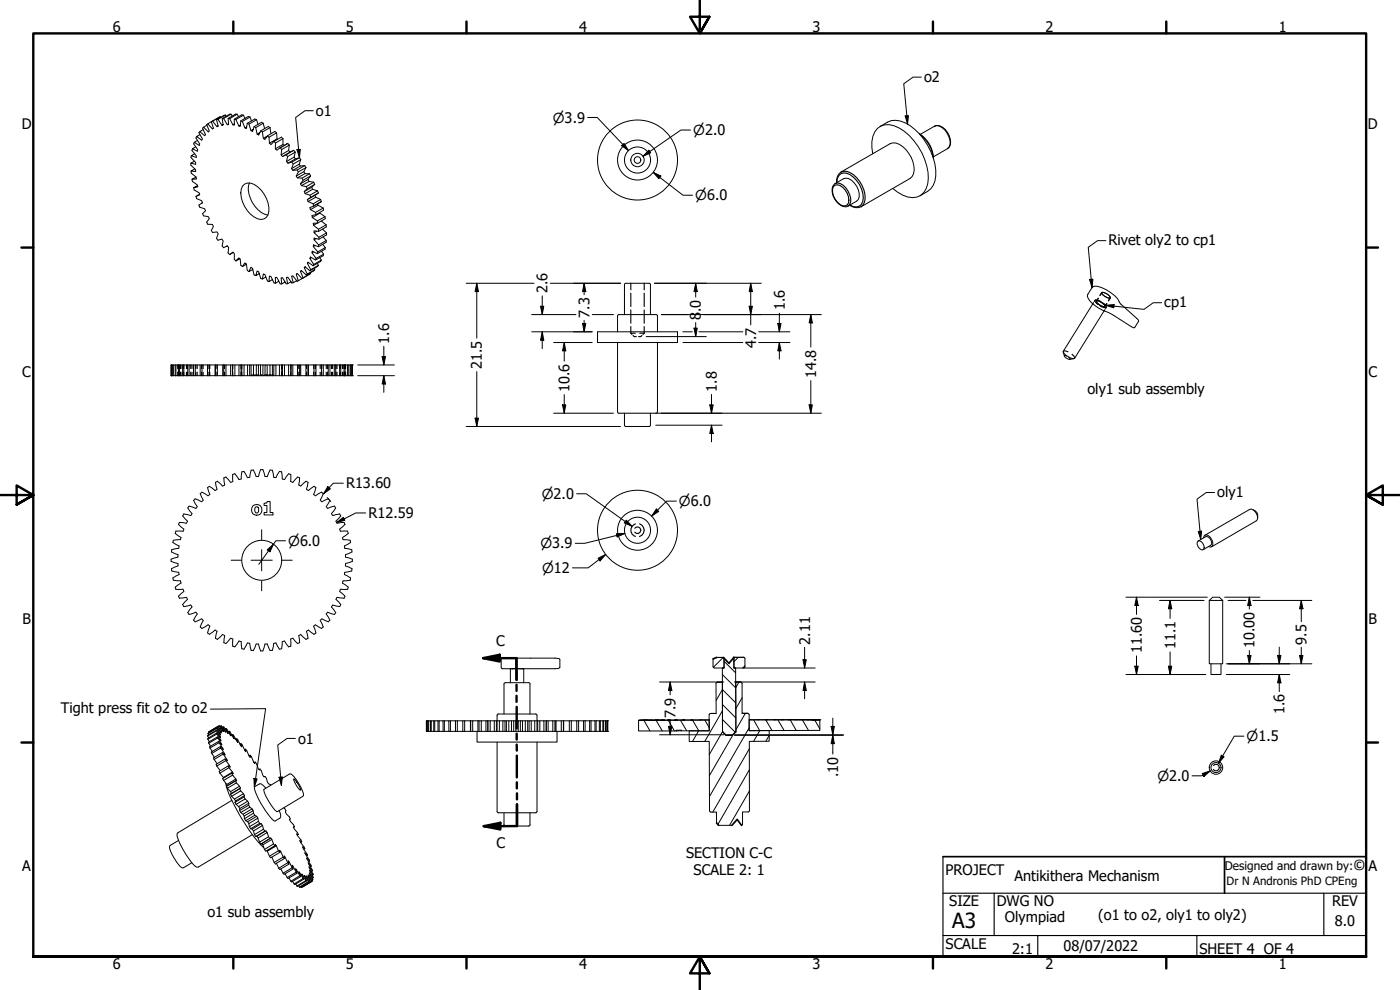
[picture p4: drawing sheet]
<svg xmlns="http://www.w3.org/2000/svg" width="420mm" height="297mm" viewBox="0 0 420 297" stroke-linecap="round" stroke-linejoin="round" font-family="sans-serif">
<!-- layer: Hatch (ANSI) -->
<g fill="none" stroke="#000" stroke-width=".3">
<path d="M217 197.3l-2.9 2.9M217.3 198.4l3.5 3.5M221.6 197.2l-1.3 1.3M223.6 199.8l-.7 .6M193.3 216.1l1.8 3.2M196.9 216.1l1.9 3.2M200.6 216.2l1.8 3.1M204.2 216.1l1.9 3.2M207.9 216.1l1.8 3.2-1.9 3.2M211.5 216.1l1.4 2.2M216.8 206.9l4 4M216.8 202.4l4 4"/>
<path d="M216.8 206.9l-1.9 3.3M216.8 215.9l3.8 3.8M216.8 211.4l4 4M216.8 213.2l-5.3 9.3M216.8 219.5l-3.9 6.9M221.8 204.6l-1 1.7M222.7 209.4l-1.9 3.3M223.7 214l-2.8 5M224.8 218.4l-11.9 20.6M226.2 216l1.8 3.2-1.8 3.2M229.8 216l1.9 3.2M233.5 216l1.8 3.2"/>
<path d="M237.2 216l1.8 3.2M240.8 216l1.9 3.2M244.5 216l1.5 2.7M219.9 220.6l-7 12.1M224.9 224.7l-11 19M224.9 231l-9.5 16.4M224.9 237.3l-6 10.3M230.8 220.7l-1 1.7M222.8 247.3l-.1 .2"/>
</g>
<!-- layer: Visible (ANSI) -->
<g fill="none" stroke="#000" stroke-width=".3">
<path d="M59.9 39.5l-.2 .3 1 1.9-.2 .4-1.5-1.1 1-.6M61.1 38.2l-.3 .3 .9 1.9-.3 .3-1.5-1.2 1.1-.6M62.4 37.2l-.4 .2 .8 1.9-.3 .3-1.4-1.4 1-.6M64.1 38.5l-.2 .1M65.4 35.8l-.4 .1M66.1 35l-2.7 1.5 .7 2-.3 .2-1.4-1.5 1.4-.8M66.1 35l-2.3 1.4 1.3 1.6M66.1 35l.1 .2M67.1 35.5l-.4 .1M67.6 34.5l-2.6 1.4 .5 2-.4 .1 .3-.2M67.6 34.5l-2.2 1.3 1.2 1.8M67.6 34.5l.3 .4"/>
<path d="M68.5 35.5l.4 .1M69.3 34.3h-.4l-2.2 1.3 .3 1.9-.4 .1 .4-.2M69.3 34.3l-2.2 1.2 1.1 1.9M69.3 34.3l.4 .5M70.3 35.8h.5M71.2 34.3l-.5-.1-2.2 1.3 .1 1.9h-.4l.4-.2M71.2 34.3l-2.3 1.3 1 1.9M71.2 34.3l.4 .7M72.3 36.3l.4 .1M73.1 34.6l-.5-.2-2.3 1.4v1.7h-.4l.4-.3M73.1 34.6l-2.3 1.2 .9 2M73.1 34.6l.4 .9"/>
<path d="M74.2 37l.5 .2M75 35.1l-.5-.1-2.2 1.3-.2 1.6-.4-.1 .4-.3M75 35.1l-2.3 1.3 .8 2M75 35.1l.5 1.2M76.2 38l.6 .3M76.8 38.3l.4 1.9M77 35.9l-.5-.2-2.3 1.3-.2 1.6-.5-.2 .5-.3M77 35.9l-2.3 1.3 .6 2M77 35.9l.4 1.4M78.2 39.3l.5 .3M79 37l-.5-.3-2.3 1.3-.4 1.4-.5-.2 .6-.4M79 37l.4 1.6"/>
<path d="M79 37l-2.2 1.3M81 38.3l-2.3 1.3 .3 1.9M81 38.3l-.5-.3-2.3 1.3-.6 1.2-.4-.3 .8-.4M81 38.3l.3 1.8M83 39.9l.3 1.9M83 39.9l-.5-.5-2.2 1.4-.8 1.1-.5-.4 1.1-.6M83 39.9l-2.3 1.3 .2 1.8M264.1 38a6.7 6.7 0 0 1 9-.3 18.8 18.8 0 0 1 7.7 15.1 6.4 6.4 0 0 1-4.7 5.9M57.3 49v.6l1.4 1.3v.6l-1.4-.2 1.2-.6M57.3 51.3l.1 .7 1.5 1.2v.5l-1.3 .1 1.2-.7M57.4 46.7l-.1 .6 1.4 1.5v.5l-1.4-.3 1-.6M57.6 53.8l.1 .6 1.5 1.1 .2 .5-1.3 .3 1.2-.6"/>
<path d="M57.7 44.6l-.1 .6 1.3 1.6v.4l-1.5-.5 1-.6M58.1 56.3l.2 .7 1.5 .9 .1 .5-1.1 .5 .2 .7 1.5 .6 .2 .7-1 .6 .2 .7 1.5 .4 .3 .6-.9 .9 .3 .7 1.4 .2 .3 .6-.8 1.1 .4 .6h1.4l.3 .6-.7 1.3 .4 .6 1.3-.2 .4 .5-.5 1.4 .4 .6 1.2-.4 .4 .5-.3 1.6 .4 .5 1.1-.5 .4 .4-.1 1.7 .4 .5 1-.8 .4 .5v1.7l.5 .5M58.3 42.7l-.2 .5 1.3 1.7-.2 .5-1.5-.8 1-.5M59 41l-.2 .4 1.1 1.8-.1 .4-1.5-.9 1-.6M59.9 58.3l-.9 .5M72.8 55.9a2.55 2.55 0 0 1 3.4-.6 8.6 8.6 0 0 1 4.2 9.2 2.55 2.55 0 0 1-4.2 .6 9 9 0 0 1-3.8-8.3zM74.8 54.9a8 8 0 0 0 2.7 8.1l.9 .8 2 .7M80.3 40.8l.4 .4M82.2 42.4l.5 .5M84.1 44.4l.4 .5M84.9 41.6v1.7l.4 .4M84.9 41.6l-.4-.5-2.3 1.3-.9 1-.4-.4 2.2-1.3"/>
<path d="M84.9 41.6l-2.2 1.3-.1 1.7M85.9 46.4l.4 .6M86.4 43l-3.3 2.1-.5-.5 2.3-1.3M86.4 43l-2.5 1.4M86.4 43l.4 .5M86.8 43.5l-.2 1.7 .4 .4M86.8 43.5l-2.3 1.4-.1 1.6M87.6 48.6l.4 .6M88.1 45.1l-3.3 1.9-.4-.5 2.2-1.3M88.1 45.1l-3 1.7M88.1 45.1l.5 .6M88.3 47.1l-2.3 1.4 .4 .5 2.2-1.3"/>
<path d="M88.6 45.7l-.3 1.4 .3 .6 1.3-.4M88.6 45.7l-2.3 1.3-.3 1.5M89.2 51l.3 .6M89.8 49.3l-2.3 1.3 .4 .5 2.2-1.3M89.9 47.3l-2.3 1.3-1.2 .4M89.9 47.3l.4 .6M90.3 47.9l-.5 1.4 .3 .5 1.3-.1M90.3 47.9l-2.3 1.3-.5 1.4M90.6 53.5l.4 .6M91.2 51.5l-2.3 1.3 .3 .6 2.3-1.3M91.4 49.7l-2.2 1.3-1.3 .1M91.4 49.7l.4 .6"/>
<path d="M91.8 50.3l-.6 1.2 .3 .6h1.4M91.8 50.3l-2.3 1.3-.6 1.2M91.9 56l.3 .6M92.5 53.8l-2.3 1.3 .3 .6 2.3-1.3M92.9 52.1l-2.3 1.4-1.4-.1M92.9 52.1l.3 .7M93 58.6l.3 .6M93.2 52.8l-.7 1 .3 .6 1.3 .3M93.2 52.8l-2.2 1.3-.8 1M93.6 56.2l-2.3 1.3 .3 .6 2.2-1.3M94.1 54.7l-2.2 1.3-1.4-.3M94.1 54.7l.3 .6"/>
<path d="M94.4 55.3l-.8 .9 .2 .6 1.5 .5M94.4 55.3l-2.2 1.3-.9 .9M94.5 58.6l.2 .6 1.5 .6M95.3 57.3l-2.3 1.3-1.4-.5M95.3 57.3l.2 .6M95.5 57.9l-3.3 2 .3 .6 2.2-1.3M95.5 57.9l-2.9 1.8M96.2 59.8l-2.2 1.4-1.5-.7M96.2 59.8l.2 .7M250.2 55.4l3-1.8a2.73 2.73 0 0 1 3.2 1.3 5 5 0 0 1 1.2 4.9l-.5 .6-2.6 1.4a3.4 3.4 0 0 1-4-2.1l-.7-2a2.66 2.66 0 0 1 .4-2.3zM251 54.8a3.4 3.4 0 0 1 1.4-3.2l14.7-8.5a4.9 4.9 0 0 1 5.6 2.9 6.6 6.6 0 0 1 1 7l-.6 .5-14.7 8.5a3.4 3.4 0 0 1-3.4-.4M261.9 46.1a8.6 8.6 0 0 1 1.4-7.5 5.2 5.2 0 0 1 6.6-.2 17.9 17.9 0 0 1 8.5 16.7 4.8 4.8 0 0 1-7.4 3.5l-3.1-2.1"/>
<path d="M275.8 40.1a8.9 8.9 0 0 1 4.3 7.4M276.2 40.3l4.3-2.4a3.5 3.5 0 0 1 4 2.1 3.4 3.4 0 0 1-.1 4.6l-4.3 2.5M60.7 60.8l-.3 .2M68.2 73.8l-.3 .2M70 75.8l-1 .5M72 77.6l-1.2 .7 .9-.9 .4 .4 .2 1.8 .4 .4M74 79.3l-1.3 .7 .8-1.1 .5 .3 .2 1.9 .5 .4M92.2 79l1.1 1.9 2.2-1.3M93 77.5l1.1 1.9 2.3-1.4M93.6 75.8l1.3 1.7 2.2-1.2M94 61.2l.1 .6M94 74l1.4 1.6 2.2-1.3"/>
<path d="M94.1 79.4l-.1 .3M94.3 69.8l1.4 1.4 2.3-1.3M94.3 72l1.3 1.5 2.3-1.3M94.7 63.7l.2 .7M94.9 77.5l-.2 .5M95.2 79l.3 .6M95.2 66.3l.2 .6M95.3 61.1l.2 .5 1.5 .8M95.4 75.6l-.2 .5M95.5 79.6l-2.5 1.7-1.4-1.3-.3 .3 .4-.2M95.6 68.8v.6M95.6 73.5v.5"/>
<path d="M95.7 71.2v.6M96 63.7l1.5 1.3M96 77.3l.4 .7M96.4 60.5l-3.4 1.8 .2 .6 2.3-1.3M96.4 78l-.2 .4-2.2 1.3-1.5-1-.3 .3 .4-.2M96.4 60.5l-2.4 1.4M96.4 66.3l1.5 1.2M96.5 75.4l.6 .9M96.8 68.7l1.2 1.2M96.9 73.3l.7 1M96.9 71.1l1 1.1M97 62.4l-2.3 1.3-1.5-.8"/>
<path d="M97 62.4l.1 .7-2.2 1.3-1.3 .3 .1 .6 2.3-1.3M97.1 76.3l-.1 .4-2.3 1.3-1.5-.9-.2 .4 .4-.2M97.5 65l-2.3 1.3-1.5-1M97.5 65l.1 .6-2.2 1.3-1.4 .1 .1 .6 1.1-.6M97.6 74.3l-.1 .5-2.3 1.3-1.5-.7-.1 .4 .5-.2M97.9 67.5l-2.3 1.3-1.5-1.2M97.9 67.5v.6l-2.3 1.3-1.3-.1v.5l.7-.4M97.9 72.2v.5l-2.3 1.3-1.5-.5-.1 .5 .6-.3M98 69.9v.6l-2.3 1.3-1.4-.4v.6l.6-.4M75.9 80.8l-1.2 .7 .6-1.3 .5 .3 .4 2 .6 .2M77.8 82.1l-1 .6 .4-1.4 .4 .3 .6 1.9 .5 .2M79.8 83.1l-1.1 .6 .3-1.5 .5 .2 .8 1.9 .4 .2"/>
<path d="M81.7 83.9l-1 .6 .2-1.7 .4 .2 .9 1.9 .5 .1M83.7 84.4l-1 .6-.1-1.8 .5 .1 1 1.9h.4M85.5 84.6l-1 .6-.1-1.9h.4l1.1 1.9 .4-.1M87.3 84.6l-1 .5-.3-1.8 .4-.1 1.2 1.7 .4-.1M89 84.2l-1 .6-.5-1.9 .4-.2 1.3 1.7 .3-.2M89.2 82.1l-.1 .1M90.2 81.4l.8 2 2.2-1.3M91.3 80.3l.9 1.9 2.2-1.2M92.2 82.2l-.3 .3M93.1 81.9l.1 .2M93.2 82.1l-3.7 2.1-.6-1.9 .3-.2 1.4 1.5 .4-.2M93.3 80.9l-.3 .4"/>
<path d="M94.3 80.5l.1 .5M94.4 81l-2.5 1.5-1.4-1.3-.3 .2 .3-.2M179.3 99.6h24v3.2h-24zM185.7 94.4h11.4l.2 .4v4.8M185.7 94.4l-.4 .4v4.8M194.8 85l.4 .4v9M194.8 85h-7l-.3 .2-.1 9.2M327.7 86.3a2.57 2.57 0 0 1 2.9 0 10 10 0 0 1 5.7 4.9l5.3 4.8 .1 .4-1.2 1.9-.9-.3-5.9-3.7a18.4 18.4 0 0 1-6.5-3.9 1.68 1.68 0 0 1-.7-2.1zM328 91.2l-8.9 14.2a3.6 3.6 0 0 0 3.4 2.1l8.8-14.2M330.7 87.8a2.73 2.73 0 0 1 2.5 1.5 1.33 1.33 0 0 1-1.7-.4l-.8-.8zM330.8 87.7l.9 .3a2.08 2.08 0 0 1 1.5 1.4 2.95 2.95 0 0 1-2.6-1.5zM51.4 112.7v-3.2l.1 3.2"/>
<path d="M51.4 112.7h.1M51.4 109.5h.1M51.4 112.7h11.5M51.4 109.5v3.2M51.5 109.5h.1M51.5 112.7v-3.2h.4v3.2M51.9 109.5h.1M52 112.7v-3.2h.6v3.2M52.6 109.5h.2M52.8 112.7v-3.2h.8v3.2M53.6 109.5h.2M53.8 112.7v-3.2h1v3.2"/>
<path d="M54.8 109.5h.4M55.2 112.7v-3.2h1.1v3.2M56.3 109.5h.5M56.8 112.7v-3.2h1.3v3.2M58.1 109.5h.5M58.6 112.7v-3.2h1.5v3.2M60.1 109.5h.5M60.6 112.7v-3.2h1.7v3.2M62.3 109.5h.6M62.9 112.7h1.7M64.6 109.5h-1.7v3.2M64.6 109.5v3.2"/>
<path d="M64.6 112.7h.6M64.6 109.5h.6M65.2 112.7h1.9M66.8 109.5h-1.6v3.2M67.1 109.5h-.3v3.2M67.1 112.7h.7M67.1 109.5v3.2M67.1 109.5h.7M67.8 112.7h2M69.2 109.5h-1.4v3.2M69.8 109.5h-.6v3.2M69.8 109.5v3.2"/>
<path d="M69.8 112.7h.7M69.8 109.5h.7M70.5 112.7h2.1M71.7 109.5h-1.2v3.2M72.3 109.5h-.6v3.2M72.3 109.5h.3v3.2M72.3 109.5v3.2M72.6 112.7h.6M72.6 109.5h.6M73.2 112.7h2.2M74.3 112.7v-3.2h.6v3.2M74.3 109.5h-1.1v3.2"/>
<path d="M74.9 109.5h.5v3.2M75.4 112.7h.7M75.4 109.5h.7M76.1 112.7h2.1M76.9 112.7v-3.2h.7v3.2M76.9 109.5h-.8v3.2M77.6 109.5h1.3M78.2 112.7h.7M78.2 109.5v3.2M78.9 112.7h2.1M79.5 112.7v-3.2h.7v3.2M79.5 109.5h-.6v3.2"/>
<path d="M80.2 109.5h.8v3.2M81 112.7h.7M81 109.5h.7M81.7 112.7h2.2M82.2 112.7v-3.2h.6v3.2M82.2 109.5h-.5v3.2M82.8 109.5h1.1v3.2M83.9 112.7h.6M83.9 109.5h.6M84.5 112.7h2.1M84.5 112.7v-3.2h.9v3.2M84.8 109.5v3.2"/>
<path d="M85.4 109.5h1.2v3.2M86.6 112.7h.7M86.6 109.5h.7M87.3 112.7h2M87.3 112.7v-3.2h.6v3.2M87.3 109.5v3.2M87.9 109.5h1.4v3.2M89.3 112.7h.6M89.3 109.5h.6M89.9 112.7h1.9M89.9 112.7v-3.2h.4v3.2M90.3 109.5h1.5v3.2"/>
<path d="M91.8 112.7h.7M91.8 109.5h.7M92.5 112.7h1.7M92.5 112.7v-3.2v3.2M92.5 109.5h1.7v3.2M94.2 112.7h11.5M94.2 109.5h.6M94.8 109.5h1.7v3.2M94.8 109.5v3.2M96.5 109.5h.5M97 109.5h1.5v3.2M97 109.5v3.2"/>
<path d="M98.5 109.5h.5M99 109.5h1.3v3.2M99 109.5v3.2M100.3 109.5h.5M100.8 109.5h1.1v3.2M100.8 109.5v3.2M101.9 109.5h.4M102.3 109.5h1v3.2M102.3 109.5v3.2M103.3 109.5h.2M103.5 109.5h.8v3.2M103.5 109.5v3.2"/>
<path d="M104.3 109.5h.2M104.5 109.5h.6v3.2M104.5 109.5v3.2M105.1 109.5h.1M105.2 109.5h.4v3.2M105.2 109.5v3.2M105.6 109.5h.1M105.6 109.5l.1 3.2M105.6 109.5v3.2M105.7 112.7h.1M105.7 109.5h.1M105.7 109.5v3.2"/>
<path d="M185.3 102.8v20.8l.4 .4M197.3 102.8v21l-.4 .2h-11.2M319.1 105.6l.6 1.6a2.2 2.2 0 0 0 2.6 .4M187.4 124v3.6l.2 .3 7.2 .1M195.2 124v3.6l-.4 .4M53.6 157.4l1.6 1.4-.3 .6M53.8 156.8l2.1 .2M53.8 156.7l-.2 .7M54.8 154.8l1.5 1.6-.3 .6M54.9 159.4h-2.1l-.2 .6 1.7 1.3-.1 .6-2.2 .2-.1 .7M56.8 151.8l-.5 .6 1.3 1.7-.3 .6-2.1-.5-.4 .6M56.8 151.9l2 .6"/>
<path d="M58.1 150.2l1.1 1.8-.4 .5M58.5 149.7l2 .9M58.6 149.6l-.5 .6M62.8 145.9l1.7 1.3M62.9 145.9l-.6 .4 .7 2-.5 .5-1.9-1.1-.5 .4 .9 2-.5 .5M65.2 144.4l1.6 1.4M65.3 144.4l-.6 .3 .4 2.1-.5 .4M67.4 145.5l-.6 .3M69.2 144.7l-1.4-1.6-.2 .1-.4 .2 .2 2.1M69.8 142.4l.1 2.1-.7 .2M70.5 142.1l1.2 1.8 .7-.2M70.5 142.1l-.7 .3"/>
<path d="M76.1 141l-.7 .1-.5 2.1-.6 .1-1.1-1.9-.7 .2-.1 2.1M76.6 152.2l.2-.1a.93 .93 0 0 1 .9 .8 .93 .93 0 0 1-.7 1l-.5-.5zM78.2 140.9h.7M78.2 140.9l-.6 2-.3 .1h-.4l-.9-2M78.9 140.9l.6 2.1h.7l.9-2 .6 .1M79.2 151l.7-.1 .3-.4h.9v3.3h.8v.7h-2.7v-.7h.9v-2.1h-.9zM81.7 141.1l.5 2.1 .6 .1 1.1-1.9 .7 .2M84.5 141.6l.2 2.1 .7 .2 1.2-1.8M86.6 142.1l.7 .3v2.1l.6 .2M89.7 145.5l.6 .3 1.5-1.4 .6 .3-.4 2.1 .5 .4M89.9 143.4l-.2 2.1M89.9 143.4l-.6-.3-1.4 1.6"/>
<path d="M92.6 147.2l1.6-1.3 .4 .3 .2 .1-.7 2M94.1 148.3l.5 .5M94.7 148.8l1.8-1.1 .5 .4-.9 2 .5 .5M99 150.2l-.5-.5-1.9 .9M99 150.2l-1.1 1.8 .4 .5 2-.7 .2 .2 .3 .4-1.3 1.7 .4 .6 2-.5M101.1 157l2.2-.2 .2 .6M101.9 154.2l.4 .6M102.2 159.4h2.1l.2 .6-1.7 1.3 .1 .4v.2l2.2 .2M102.3 154.8l-1.5 1.6 .3 .6M103.5 157.4l-1.6 1.4 .3 .6M376 152.9a2.01 2.01 0 0 1 1.4 2.5M51.4 167.8v.7"/>
<path d="M51.4 168.4l2 .7M51.9 173.4l.1 .7M51.9 162.8l1.9 1M52 174.1l2.2 .2 .1 .6-1.7 1.3 .2 .7 2.1-.1M53.4 169.1v.7l-1.9 .8v.5v.2l2.1 .4 .1 .7-1.8 1M53.4 167.2l-2 .6M53.4 166.5v.6M53.7 163.9l-.1 .6-2.1 .4v.7l1.9 .8M53.8 179.5l2.1-.3 .4 .6-1.5 1.6 .4 .6 2-.5 .4 .6-1.3 1.7 .5 .6M54.9 176.8l.3 .6-1.6 1.5 .2 .6M102.2 176.8l-.3 .7 1.6 1.4-.2 .6-2.2-.3-.3 .6 1.5 1.6-.4 .6M103.3 172.4l1.9 1-.1 .7"/>
<path d="M103.4 163.9l.1 .6 2.1 .4v.7l-1.9 .8M103.7 166.5v.6M103.7 167.2l2 .6v.4v.2l-2 .7M103.7 169.1v.7l1.9 .8v.7l-2.1 .4-.1 .7M105.1 174.1l-2.2 .2-.1 .7 1.7 1.2-.2 .6h-2.1M105.1 162.1l.1 .7M105.2 162.8l-1.9 1M359.5 162.3a1.82 1.82 0 0 1 1.8 2.4l-.4 .3a1.86 1.86 0 0 1-1.4-2.7zM359.6 162.3l2.3-1.3a1.7 1.7 0 0 1 1.4 2.6l-2.2 1.3M361.2 161.4l.5-.9a2.47 2.47 0 0 1 2 3.5l-.4 .2-.6-.2M361.6 160.6l13.4-7.7a1.93 1.93 0 0 1 2.3 1.8l.1 .7-.4 .9-13.4 7.8M58.8 183.7l-2 .7"/>
<path d="M58.8 183.7l.4 .5M59.2 184.2l-1.1 1.9 .5 .5M60.5 185.7l-2 .9M60.5 185.7l.5 .4-.9 2 .5 .5 1.8-1.1 .2 .1 .4 .3-.7 2 .5 .4M64.5 189l-1.7 1.3M64.6 189l.5 .4M65.1 189.4l-.4 2.1 .6 .3M66.8 190.4l-1.6 1.4M66.8 190.4l.6 .3M67.4 190.7l-.2 2.1 .6 .3 1.4-1.6M69.2 191.5l.6 .2v2.2M72.4 192.5l-.7-.2-1.2 1.8-.7-.2"/>
<path d="M72.4 192.5l.2 2.1 .6 .2 1-1.9 .7 .1 .5 2.1 .7 .1M76 195.2l.9-2 .7 .1 .6 2M78.2 195.3h.7M81.7 195.1l-.6 .1-.9-2h-.7l-.6 2.1M84.5 194.6l-.6 .2-1.1-1.9-.4 .1h-.2l-.5 2.1M85.4 192.3l-.7 .2-.2 2.1M87.9 191.5l-.7 .2 .1 2.2-.7 .2-1.2-1.8M87.9 191.5l1.4 1.6 .6-.3M92 189.4l.5 2.1-.7 .3-1.5-1.4-.4 .2-.2 .1 .2 2.1M92.5 189l-.5 .4M94.1 187.9l.7 2-.5 .4-1.7-1.3M94.6 187.5l-.5 .4"/>
<path d="M96.6 185.7l-.5 .5 .9 1.9-.5 .5-1.8-1.1M96.6 185.7l1.9 .9 .5-.6M97.9 184.2l.4-.5 2 .7M97.9 184.2l1.1 1.9M101.9 182l-2.1-.5-.3 .6 1.3 1.7-.5 .6M150.7 197.4l-.3 .3M150.7 197.5l16.9 .1 .4 .3v2.3l-.4 .4h-1h-15.8l-.4-.4v-2.4M215.1 197.3h1.9h-1.9M220.2 197.3h.1M220.3 197.3h3.1v3l-3.1 .1zM220.3 197.3v3.1h.5l.1 19-1.1 1.1h-2l-1-1.1v-19h.5v-2.9v2.9l-3.2-.1-.1-2.6M220.3 197.2h3"/>
<path d="M362.9 180.2l1-1h2l1 1M362.9 180.2v19h4v-19M362.9 180.2h4M363.4 199.2v3.2h3v-3.2M62.7 219.6l2.7-1.6 1 1.8M62.7 219.6v.2M65.1 219.9l1 1.4-.1-.2M65.1 219.9l-2.7 1.7v.2M65.1 219.9v.3M65.1 219l-.1 .2M65.2 218.3l-.1 .2M65.4 217.9v.1"/>
<path d="M65.5 217.9l.3-.2 .9 1.8-1.3-1.6-2.7 1.7M65.8 217.7l1.4 1.8-.9-1.7-.3 .2M66.3 219.9l-1.1-1.6-2.8 1.8M66.3 217.8l1.5 1.9-.8-1.6-.3 .1M67 218.1l1.5 2-.6-1.5-.3 .2M67.9 218.6l1.5 2.2-.6-1.4-.3 .1M68.8 219.4l1.6 2.3-.5-1.3-.3 .2M128 219.4v-3.1l.1 3.1M128 219.4h.1M128 216.3h.1M128 219.4h11.4M128 216.3v3.1"/>
<path d="M128.1 216.3h.1M128.1 219.4v-3.1h.4v3.1M128.5 216.3h.2M128.7 219.4v-3.1h.5v3.1M129.2 216.3h.2M129.4 219.4v-3.1h.8v3.1M130.2 216.3h.3M130.5 219.4v-3.1h.9v3.1M131.4 216.3h.4M131.8 219.4v-3.1h1.2v3.1M133 216.3h.3M133.3 219.4v-3.1h1.4v3.1"/>
<path d="M134.7 216.3h.5M135.2 219.4v-3.1h1.5v3.1M136.7 216.3h.5M137.2 219.4v-3.1h1.7v3.1M138.9 216.3h.5M139.4 219.4h1.9M141.2 216.3h-1.8v3.1M141.3 216.3l-.1 3.1M141.3 219.4h.6M141.3 216.3v3.1M141.3 216.3h.6M141.9 219.4h1.9"/>
<path d="M143.2 219.4v3.3h24v-3.3M143.4 216.3h-1.5v3.1M143.8 216.3h-.4v3.1M143.8 219.4h.6M143.8 216.3v3.1M143.8 216.3h.6M144.4 219.4h2M145.8 216.3h-1.4v3.1M146.4 216.3h-.6v3.1M146.4 216.3v3.1M146.4 219.4h.7M146.4 216.3h.7"/>
<path d="M147.1 219.4h2.1M148.3 216.3h-1.2v3.1M149 216.3h-.7v3.1M149 216.3h.2v3.1M149 216.3v3.1M149.2 219.4h.7M149.6 214.2h11.2l.4 .4v1.7h-.7M149.6 214.2l-.4 .4v1.7h.7M149.9 219.4h2.1M150.9 219.4v-3.1h.7v3.1M150.9 216.3h-1v3.1M151.3 205.3v8.9"/>
<path d="M151.6 216.3h.4v3.1M151.7 204.8l-.4 .4M151.7 204.8h7l.4 .4M152 219.4h.7M152 216.3h.7M152.7 219.4h2.1M153.2 204.8v-4.2h4v4.2M153.5 219.4v-3.1h.7v3.1M153.5 216.3h-.8v3.1M153.7 200.6h.1M154.2 216.3h1.3M154.8 219.4h.7"/>
<path d="M154.8 216.3v3.1M155.5 219.4h2.1M156.2 219.4v-3.1h.6v3.1M156.2 216.3h-.7v3.1M156.7 200.6h.1M156.8 216.3h.8v3.1M157.6 219.4h.8M157.6 216.3h.8M158.4 219.4h2.1M158.8 219.4v-3.1h.6v3.1M158.8 216.3h-.4v3.1M159 205.3v8.9"/>
<path d="M159.4 216.3h1.1v3.1M160.5 219.4h.7M161.2 219.4h2M161.2 219.4v-3.1h.8v3.1M161.4 216.3v3.1M162 216.3h1.2v3.1M163.2 219.4h.7M163.2 216.3h.7l.1 3.1M163.9 219.4h2M163.9 219.4v-3.1h.6v3.1M164.5 216.3h1.4v3.1M165.9 219.4h.6"/>
<path d="M165.9 216.3h.6M166.5 219.4h1.9M166.5 219.4v-3.1h.4v3.1M166.9 216.3h1.5v3.1M168.4 219.4h.7M168.4 216.3h.7M169.1 219.4h1.8M169.1 219.4v-3.1l.1 3.1M169.2 216.3h1.7v3.1M170.9 219.4h11.5M170.9 216.3h.5M171.4 216.3h1.7v3.1"/>
<path d="M171.4 216.3v3.1M173.1 216.3h.6M173.7 216.3h1.4v3.1M173.7 216.3v3.1M175.1 216.3h.5M175.6 216.3h1.4v3.1M175.6 216.3v3.1M177 216.3h.4M177.4 216.3h1.2v3.1M177.4 216.3v3.1M178.6 216.3h.3M178.9 216.3h1v3.1"/>
<path d="M178.9 216.3v3.1M179.9 216.3h.3M180.2 216.3h.7v3.1M180.2 216.3v3.1M180.9 216.3h.2M181.1 216.3h.6v3.1M181.1 216.3v3.1M181.7 216.3h.2M181.9 216.3h.3v3.1M181.9 216.3v3.1M182.2 216.3h.1M182.2 216.3l.2 3.1"/>
<path d="M182.2 216.3v3.1M182.4 219.4h.1M182.4 216.3h.1M182.4 216.3v3.1M191.6 216.1h21.3v3.2l-10-.2v.2h-11.3zM191.6 216.1h.1M191.6 216.1h2.1h-2M191.7 216.1h.1M192.2 216.1h2.4h-1.7M192.2 216.1h1.8h-2.3M192.2 216.1h.1M192.9 216.1h2.6h-1.7"/>
<path d="M192.9 216.1h.1M193.8 216.1h2.8h-1.5M193.8 216.1h.1M195.1 216.1h.1M196.6 216.1h2.9h-1.1M196.6 216.1h1.3h-2.8M196.6 216.1h.1M198.4 216.1h2.9h-.9M198.4 216.1h.1M200.4 216.1h.1M202.6 216h2.8h-.5M202.6 216h.6l-2.8 .1"/>
<path d="M202.6 216v.1M202.9 219.3h.1M204.5 219.3h-1.5M204.9 216h2.8h-.3M204.9 216h.1M207.4 216h.1M210.1 216h.1M210.1 216h2.8M210.1 216h-2.7M212.6 216h.1M213.1 214.1h1.8M216.8 200.4h.5"/>
<path d="M216.8 204.6l-1.5 .1M216.8 219.7l1 1M216.8 219.7v-15h-1.5l-.4 .3v9.1h-1.7l-.4 .3 .1 4.9h-6.1v3.2l6.1-.1v20.9l.4 .4h1.7l.1 3.2M216.8 219.7h.2M220.3 200.4h.5M220.6 219.7h.3M220.8 204.6h1.5M220.9 219.7l-1.1 .9M222.3 204.6l.4 .4v9h1.7l.4 .4v4.8h6v3.2h-5.9v20.8l-.4 .4h-1.7v3.6l-.3 .4M222.3 204.6h-1.5l.1 15.1M222.7 214h1.8M224.8 216h21.2v3.1l-21.2 .1z"/>
<path d="M224.8 215.9h.1M224.8 215.9h5.4M225 215.9h.1M227.6 215.9h.1M230.2 215.9h-.2h2.7M230.2 215.9h.1M232.7 215.9h-.4h2.8M232.7 215.9h.1M235.1 215.9h-.7h2.9M235.1 215.9h.1M237.3 215.9h-.9h2.9M237.3 215.9h.1"/>
<path d="M239.3 215.9h-1.1h2.8M239.3 215.9h.1M241 215.9h-1.2h2.8M241 215.9h.1M242.6 215.9h-1.5h2.7M242.6 215.9h.1M243.8 215.9h-1.6h2.6M243.8 215.9h.1M244.8 215.9h-1.7h2.4M244.8 215.9h.1M245.5 215.9l-1.9 .1h2.3M245.5 215.9h.1"/>
<path d="M245.9 216h-1.9h2M245.9 216h.1M246 216h.1M62.3 220.8l2.7-1.6 1.1 1.9M62.3 220.8l.4 .6M62.4 221.8l2.7-1.6 1.2 1.8M62.4 221.8l.4 .7M62.4 220.1l2.7-1.6 1.1 1.8M62.4 220.1l.2 .4M62.7 223l2.7-1.6 1.1 1.8M62.7 223l.5 .9M63 224.4l2.7-1.6 1.2 1.8"/>
<path d="M63 224.4l.7 1.1M63.5 226l2.8-1.6 1.1 1.7M63.5 226l.8 1.2M64.3 227.9l.9 1.2M65.1 229.9l1 1.3M65.3 221.1l.1 .3M65.6 222.4l.1 .4M66 232l1.1 1.4M66.1 220.4l-1-1.4-2.7 1.6-.1 .2M66.1 222.1l.2 .2-1-1.2-2.7 1.6 .1 .3M66.1 224l.2 .4M66.3 223.3l.2-.1v.3l-.9-1.1-2.7 1.7 .1 .3"/>
<path d="M66.7 224.6h.2l.1 .3-.9-.9-2.7 1.6 .1 .4M66.8 225.8l.2 .5M67.1 233.3l2.7-1.7 .2 .5-.5-.1-2.7 1.6 .3 .6M67.1 234.2l1.1 1.5M67.2 226.2l.2-.1 .2 .4-.8-.7-2.7 1.6 .2 .5M67.6 227.7l.2 .5M67.7 235a49.8 49.8 0 0 0 8.9 16.5l2.6 2.8M67.9 227.9l.2-.1 .1 .4-.6-.5-2.7 1.6 .2 .6M67.9 235.9h.1M67.9 235.9l.3 .6M68.1 235.4l2.7-1.6 .2 .5-3.1 1.6M68.1 227.8l-1.1-1.5-2.7 1.6"/>
<path d="M68.2 236.5l1.3 1.6M68.5 229.8l.2 .5M68.6 229.8l.3-.2 .2 .6-.6-.4-2.7 1.6 .2 .6M68.9 229.6l-1.1-1.4-2.7 1.7M69.2 237.5l2.7-1.6 .3 .6-3 1.8M69.2 238.3l.3 .6M69.5 238.9l1.2 1.4-.2 .4M69.5 232l.3 .6M69.8 231.6l-1.1-1.3-2.7 1.7M69.9 220.4l1.5 2.4-.3-1.2-.3 .2M70.4 239.8l2.7-1.6 .3 .5-2.7 1.6M70.8 233.8l-1-1.2-2.7 1.6"/>
<path d="M71 234.9l-.3-.6-2.7 1.6M71.1 221.6l1.5 2.5-.3-1-.2 .2M71.9 235.9l-.9-1-2.8 1.6M71.9 236.7l.3 .6M72.1 236.5l-2.9 1.8M72.3 223.1l1.5 2.5-.1-.8-.3 .1M73.1 238.2l-.9-.9-2.7 1.6M73.2 239.1l.4 .6M73.4 238.7l-.2 .4-2.7 1.6M73.7 224.8l1.4 2.5v-.7l-.3 .2M75.1 226.6l1.4 2.5 .1-.5-.4 .2M76.6 228.6l1.2 2.4 .3-.3 .8 1.9 .3 .5 .4-.1 .7 1.7 .9 .9"/>
<path d="M78 230.8l-.2 .1M79.2 236.8l7.6-4.5a1.71 1.71 0 0 1 1.8 1.2l.7 1a8.2 8.2 0 0 1 1.7 4.2l-7.8 4.8a13 13 0 0 1-4-6.4zM79.3 233l-.1 .1M79.8 236.5l-.6-.6a1.16 1.16 0 0 0-1.4-.7l-1.3 .8a8.6 8.6 0 0 0 1.8 5.1l2.3 3.4a3.3 3.3 0 0 0 2 1.8l1.3-.8a1.23 1.23 0 0 0 .2-1.6l-.3-.7M88.1 233.7a5.3 5.3 0 0 1 2 3.4l-1.1-1.3zM149.2 222.7v20.8l.4 .4M161.2 222.7l-.1 21-.3 .2h-11.2M219.8 220.6l-2 .1M53.6 252.2l-2.7 1.7a10.8 10.8 0 0 0 3.2 6.1l.8 .4 2.7-1.5M69.6 240.1l-16.2 9.7a1.15 1.15 0 0 0-.1 1.6 22.2 22.2 0 0 0 5.7 8.8l.6-.1 16.1-9.7M70.5 240.7l.4 .6M70.9 241.3l1.1 1.3-.1 .6"/>
<path d="M71.6 242l2.7-1.6 .4 .6-2.7 1.6M71.9 243.2l.4 .6M72.3 243.8l1 1 .1 .8M72.9 244.3l2.7-1.6 .4 .5-2.7 1.6M73.4 245.6l.3 .6M73.7 246.2l.6 .3 .5 1.6M74.3 246.5l2.7-1.6 .4 .6-2.7 1.6M74.3 240.4l-.7-.7-2.7 1.6M74.6 241.6l.4 .6M74.7 241l-.1 .6-2.7 1.6M74.8 248.1l.4 .6M75.2 248.7l.5 .1 .4 .5 .3 1.1"/>
<path d="M75.6 242.7l-.6-.5-2.7 1.6M75.7 248.8l2.7-1.7 .4 .6-2.7 1.6M76 243.2l.1 .8-2.7 1.6M76.1 244l.4 .6M76.4 250.4l.4 .6M76.8 251l3-1.7 .4 .5-2.7 1.6M77 244.9l-.5-.3-2.8 1.6M77.1 250.9l.8 1.8M77.4 245.5l.2 1-2.8 1.6M77.6 246.5l.3 .5M77.9 252.7l.4 .6M78.3 253.3l2.9-1.9 .4 .5-2.7 1.6"/>
<path d="M78.4 247.1l-.5-.1-2.7 1.7M78.6 253.1l.8 1.8M78.8 247.7l.3 1.1-2.7 1.6M79.1 248.8l.4 .6M79.4 254.9l.4 .5 2.7-1.6 .1-.5 .3 .5-2.7 1.6M79.8 249.3l-3 1.7M80.1 255.2l.8 1.7M80.2 249.8l.4 1.3-2.7 1.6M80.6 251.1l.4 .5M81.1 251.6l-2.8 1.7M81.6 251.9l.5 1.3-2.7 1.7M81.6 257.2l.7 1.6"/>
<path d="M82.1 253.2l.4 .6M82.9 253.8l.7 1.5-2.7 1.6M83 259l.7 1.5M83.6 255.3l.3 .5M83.9 255.7l.4-.1-.4-.5v.7l-2.7 1.6-.3-.5M84.3 255.6l.7 1.6-2.7 1.6M85 257.2l.3 .4M85.2 242.3l.6 1-.2 .4 .4 .5 1.1 1.5-.2 .2 .3 .6 1.2 1.6h-.4l.3 .6 1.2 1.7M85.3 257.3l.3-.1-.3-.4v.8l-2.7 1.6-.3-.4M85.6 257.2l.8 1.7-2.7 1.6M86.4 258.9l.3 .4M86.6 258.7l.2-.1-.3-.3 .2 1-2.7 1.6-.3-.4"/>
<path d="M86.8 258.6l.9 1.8-2.7 1.6M87 245.9h-.1M87.8 260l.1-.1-.3-.3 .4 1.1-2.7 1.6-.3-.3M87.9 259.9l1 1.8-2.7 1.6M88.3 248.1l-.2 .2M89.2 250.6l.3-.2-.5-.2 1.6 2.4M90.3 252.8l.3-.2-.6-.4 1.5 2.5M91.2 254.8l.3-.1-.7-.6 1.5 2.5M92 256.8l.3-.2-.8-.7 1.4 2.4M92.6 258.5l.3-.2-.9-.8 1.4 2.4M151.3 243.9v3.5l.4 .4M159 243.9l.1 3.5-.2 .4h-7.2"/>
<path d="M215.6 247.6h4.1M84.3 260.7l.7 1.3M85.6 262.2l.6 1.1M86.7 263.4l.6 1M87.7 260.4l.3 .3M87.8 264.4l.5 .8M88.8 265.2l.3 .6M88.8 261l-.1-.3 .5 1.3-2.8 1.6-.2-.3M88.9 261.7l.3 .3M88.9 260.9l1.1 1.8-2.7 1.7M89.6 265.8l.3 .4M89.8 261.8l-.1-.2 .6 1.4-2.8 1.6-.2-.2"/>
<path d="M89.9 261.8l1.1 1.8-2.7 1.6M90 262.7l.3 .3M90.3 266.1l.1 .2M90.6 262.5v-.3l.6 1.6-2.7 1.6-.2-.2M90.7 262.4l1.1 1.8-2.7 1.6M91 263.6l.2 .2M91.4 262.8l-.1-.1 .7 1.6-2.7 1.6-.2-.1M91.4 262.7l1.2 1.8-2.7 1.7M91.8 264.2l.2 .1M91.9 263l.1-.1h-.1l.8 1.7-2.8 1.6M92 262.9l1.1 1.8-2.7 1.6M92.4 262.8l.9 1.8-2.9 1.7"/>
<path d="M92.5 262.8h.1M92.5 262.8l1.1 1.7-2.8 1.6M92.6 264.5l.1 .1M93.1 260.1l.3-.2-.9-1 1.3 2.4M93.3 264.6l-.2 .1M93.5 261.5l.3-.2-1-1.2 1.2 2.4M93.6 264.2l.3-.1-1.1-1.6 .8 2M93.7 262.6l.3-.1-1.1-1.4 1.1 2.3M93.7 263.6l.3-.2-1.1-1.5 1 2.2"/>
<circle cx="191.3" cy="48" r="6"/>
<circle cx="191.3" cy="48" r="3.9"/>
<circle cx="191.3" cy="48" r=".99"/>
<circle cx="191.3" cy="48" r="2.01"/>
<circle cx="191.3" cy="48" r="12"/>
<circle cx="77.1" cy="153" r="1.62"/>
<circle cx="191.3" cy="159.1" r="6"/>
<circle cx="191.3" cy="159.1" r="3.9"/>
<circle cx="191.3" cy="159.1" r="12"/>
<circle cx="78.5" cy="168.1" r="6"/>
<circle cx="364.9" cy="230.3" r="1.5"/>
<circle cx="364.9" cy="230.3" r="2.01"/>
</g>
<!-- layer: Hidden (ANSI) -->
<g fill="none" stroke="#000" stroke-width=".34">
<path d="M189.3 100h1.4M189.3 100l.4 .3M189.3 85v2M189.3 88v4M189.3 93v4M189.3 98v2M192 100h1.3M193.3 100l-.3 .3M193.3 85v2M193.3 88v4M193.3 93v4M193.3 98v2"/>
<path d="M328.2 90.8l-.2 .4M328.6 90.1l-.2 .4M329.6 89.5l-.5 .9M329.8 90.4a3.2 3.2 0 0 1 1.8 1.4 2.32 2.32 0 0 1-2.4-1M330.4 90.5a1.39 1.39 0 0 0-1.8-.3l.9 1.1M330.7 87.8l-.6 .8M331.2 91l.6 .5 .2 .7-.3 .2-1.5-.6M331.4 91.5l-.1-.2a2.11 2.11 0 0 0-2.2-.8 2.87 2.87 0 0 0 1.7 1.4M331.6 92.9l-.3 .4M332 92.2l-.2 .4M332.1 91.1l-.5 .8M333.2 89.4l-.5 .8"/>
<path d="M53.4 109.5v1.1M53.4 111.7v1M53.6 109.5v1.1M53.6 111.7v1M53.7 109.5v1.1M53.7 111.7v1M54.1 109.5v1.1M54.1 111.7v1M54.3 109.5v1.1M54.3 111.7v1M54.9 109.5v1.1M54.9 111.7v1"/>
<path d="M55.2 109.5v1.1M55.2 111.7v1M56 109.5v1.1M56 111.7v1M56.3 109.5v1.1M56.3 111.7v1M57.2 109.5v1.1M57.2 111.7v1M57.6 109.5v1.1M57.6 111.7v1M58.8 109.5v1.1M58.8 111.7v1"/>
<path d="M59.2 109.5v1.1M59.2 111.7v1M60.5 109.5v1.1M60.5 111.7v1M61 109.5v1.1M61 111.7v1M62.4 109.5v1.1M62.4 111.7v1M62.9 109.5v1.1M62.9 111.7v1M65.1 109.5v1.1M65.1 111.7v1"/>
<path d="M67.4 109.5v1.1M67.4 111.7v1M69.8 109.5v1.1M69.8 111.7v1M72.3 109.5v1.1M72.3 111.7v1M72.6 109.5v1.1M72.6 111.7v1M76 112.5h-.5v.2M76.5 112.5v.2M76.5 112.5h1.1M77.6 112.5v.2"/>
<path d="M78.1 112.5h.5v.2M79.5 112.5h-.3v.2M79.7 112.5h.2M80 112.5l-.1 .2M80.2 112.5l-.1 .2M80.5 112.5h-.3v.2M80.8 112.5h.6M81.1 112.5v.2M81.6 112.5h.3v.2M84.5 109.5v1.1M84.5 111.7v1M84.8 109.5v1.1"/>
<path d="M84.8 111.7v1M87.2 109.5v1.1M87.2 111.7v1M89.7 109.5v1.1M89.7 111.7v1M92 109.5v1.1M92 111.7v1M94.1 109.5v1.1M94.1 111.7v1M94.7 109.5v1.1M94.7 111.7v1M96.1 109.5v1.1"/>
<path d="M96.1 111.7v1M96.6 109.5v1.1M96.6 111.7v1M97.9 109.5v1.1M97.9 111.7v1M98.3 109.5v1.1M98.3 111.7v1M99.5 109.5v1.1M99.5 111.7v1M99.8 109.5v1.1M99.8 111.7v1M100.8 109.5v1.1"/>
<path d="M100.8 111.7v1M101.1 109.5v1.1M101.1 111.7v1M101.9 109.5v1.1M101.9 111.7v1M102.2 109.5v1.1M102.2 111.7v1M102.8 109.5v1.1M102.8 111.7v1M103 109.5v1.1M103 111.7v1M103.4 109.5v1.1"/>
<path d="M103.4 111.7v1M103.5 109.5v1.1M103.5 111.7v1M103.7 109.5v1.1M103.7 111.7v1M190 100.7l.3 .3h.7M192.7 100.7l-.4 .3h-.7M319.1 105.4l.7-.1 .7 .3M320.1 106.8l-.6-.1-.1 .1M320.8 107.2l.3 .5-.1 .2M321.7 106.3l.5 .5 .3 .7M190.5 158.5l.5-.4h.6l.5 .4 .2 .6-.2 .6-.5 .3h-.6l-.5-.3"/>
<path d="M190.7 157.2a1.94 1.94 0 0 0-1.4 1.9 1.94 1.94 0 0 0 1.4 1.8M191.9 157.2a2 2 0 0 1 1.4 1.9 2 2 0 0 1-1.4 1.9M364.2 229.7l.4-.4h.7l.5 .4 .1 .6-.1 .6-.5 .4h-.7l-.4-.4"/>
</g>
<!-- layer: Visible Narrow (ANSI) -->
<path d="M280.5 37.9a2.77 2.77 0 0 1 3.2 1.2 5.3 5.3 0 0 1 1.2 5l-.5 .5M250.1 56a1.82 1.82 0 0 1 2.8 .2 4.2 4.2 0 0 1 1.4 5.3 2.18 2.18 0 0 1-3-.9 4.5 4.5 0 0 1-1.2-4.6zM250.6 55.1a2.77 2.77 0 0 1 3.2 1.2 5.3 5.3 0 0 1 1.2 5l-.5 .5M251.2 54.8a2.42 2.42 0 0 1 1.1-2.6 2.42 2.42 0 0 1 2.8 .2 8.3 8.3 0 0 1 3.9 8 2.31 2.31 0 0 1-3.9 1.1M252.4 51.6a3.9 3.9 0 0 1 4.7 1.8 8.2 8.2 0 0 1 2.4 7.2l-.5 .9-.6 .5M276.1 40.4a9.6 9.6 0 0 1 3.9 6.7" fill="none" stroke="#000" stroke-width=".34"/>
<!-- layer: Break Line (ANSI) -->
<path d="M215.1 197.3l-1.1 .4M220.3 197.2l-1.5 1.8-1.8-1.7M215.1 246.9l.5 .7M219.7 247.6l1.5-1.7 1.3 1.7" fill="none" stroke="#000" stroke-width=".51"/>
<!-- layer: Section Line (ANSI) -->
<path d="M145 197.5l5-1v2zM145 197.5h10v6.5M155 205.5v1.8M155 208.8v1.8M155.1 212.1v6.5M155.1 220.1v1.8M155.1 223.4v1.8M155.1 226.7v6.5M155.1 234.7v1.8M155.2 238v1.8M145.2 247.9l5-1v2zM155.2 241.3v6.5l-10 .1" fill="none" stroke="#000" stroke-width=".72"/>
<g fill="#000">
<path d="M145 197.5l5-1v2z" fill-rule="evenodd"/>
<path d="M145.2 247.9l5-1v2z" fill-rule="evenodd"/>
</g>
<!-- layer: Border (ANSI) -->
<g fill="none" stroke="#000" stroke-width=".72">
<path d="M70 6.5v3.5M140 6.5v3.5M210 0v10l-2.9-5h5.8l-2.9 5 2.9-5M280 6.5v3.5M350 6.5v3.5M6.4 74.3h3.6M410 74.3h3.6M0 148.5h10l-5-2.8v5.7l5-2.9-5 2.9M420 148.5h-10l5-2.8v5.7l-5-2.9 5 2.9M6.4 222.8h3.6M410 222.8h3.6M10 287v-277h400v277h-400h400"/>
<path d="M70 287v3.6M140 287v3.6M212.9 292l-2.9-5 2.9 5h-5.8l2.9-5v10M280 287v3.6M350 287v3.6"/>
</g>
<!-- layer: Title (ANSI) -->
<path d="M283 257h127v30h-127M367.5 257v11" fill="none" stroke="#000" stroke-width=".51"/>
<path d="M283 257v30M283 268h127M298.4 268v12.7M397.3 268v12.7M283 280.7h127M311.4 280.7v6.3M359.2 280.7v6.3" fill="none" stroke="#000" stroke-width=".34"/>
<!-- layer: Symbol (ANSI) -->
<g fill="none" stroke="#000" stroke-width=".3">
<path d="M94 33.2h-2.5l-2.8 2 1.2 12.1M271.7 34.8l.9-.1-.2 2.5zM276.5 23.1h-2.5l-2.8 2 1.2 12.1M89.1 44.9l1-.1-.2 2.5zM331.9 72.2h-2.5l-2.8 2 1.1 12.1M327 83.8h1l-.3 2.5zM331.8 91.6l2.5-.2v1zM348.6 90.8h-2.5l-2.8 2-11.5-1.2M359.6 159.5l1-.2-.3 2.6zM364.5 147.8h-2.5l-2.8 2 1.1 12.1M63.1 212.8l16.6-.2-3.4 23.5M76.2 233.5l1 .2-.9 2.4z"/>
<path d="M83.7 233.2l1.1-.1-.3 2.6zM88.6 221.6h-2.5l-2.7 1.9 1.1 12.2"/>
</g>
<g fill="#000">
<path d="M271.7 34.8l.9-.1-.2 2.5z" fill-rule="evenodd"/>
<path d="M89.1 44.9l1-.1-.2 2.5z" fill-rule="evenodd"/>
<path d="M327 83.8h1l-.3 2.5z" fill-rule="evenodd"/>
<path d="M331.8 91.6l2.5-.2v1z" fill-rule="evenodd"/>
<path d="M359.6 159.5l1-.2-.3 2.6z" fill-rule="evenodd"/>
<path d="M76.2 233.5l1 .2-.9 2.4z" fill-rule="evenodd"/>
<path d="M83.7 233.2l1.1-.1-.3 2.6z" fill-rule="evenodd"/>
</g>
<!-- layer: Dimension (ANSI) -->
<g fill="none" stroke="#000" stroke-width=".3">
<path d="M176.4 35.2h2.8l9.4 10M207.2 39h-2.9l-11.3 7.9M186.6 43.7l.7-.7 1.3 2.2zM194.7 45.1l.6 .8-2.3 1zM196 51.7l2.3 1.1-.6 .8zM196 51.7l9 6.9h2.9M139.9 85h20.4M143.1 85l.5 2.5h-1zM143.1 85v16.5M159.6 99.6h18.1M159.6 94.4h13.2M162.2 91.9h1l-.5 2.5z"/>
<path d="M162.7 99.6l.5 2.5h-1zM162.7 88.8v5.6M162.7 99.6v5M165.2 85h21M174.8 97.1h1l-.5 2.5zM175.3 85l.5 2.5h-1zM175.3 85v3.4M175.3 96.1v3.5M177.8 94.4h6.3M196.4 85h32.1M198.5 94.4h48M204.9 99.6h2.9"/>
<path d="M208.3 98.5h1l-.5 2.5zM208.8 85l.5 2.5h-1zM208.8 85v4.1M208.8 96.8v4.2M209.8 99.6h13.1M224.8 91.9h1l-.5 2.5zM225.3 85l.5 2.5h-1zM225.3 85v12.5M227.7 99.6h9.4M233.4 97.1h1l-.5 2.5zM233.9 94v5.6M243.3 94.4l.5 2.5h-1z"/>
<path d="M243.3 94.4v9.7M107.4 112.7h11M107.4 109.5h11M114.7 107h1l-.5 2.5zM115.2 112.7l.5 2.5h-1zM115.2 103.9v5.6M115.2 112.7v5M143.1 111.5v16.5M166.2 102.8h11.5M169.3 102.8l.5 2.5h-1zM169.3 102.8v5.6M169.3 118.4v5.6"/>
<path d="M193.9 101h18.1M204.9 102.8h18M213.5 118.3v5.7M227.7 102.8h9.4M233.9 102.8l.5 2.5h-1zM233.9 102.8v5M243.3 114.2v9.8M139.9 128h46.3M142.6 125.5h1l-.5 2.5zM166.2 124h17.9M168.8 121.5h1l-.5 2.5zM196.8 127.6h19.9"/>
<path d="M196.8 124h49.7M213 121.5h1l-.5 2.5zM213.5 127.6l.5 2.5h-1zM213.5 127.6v5M242.8 121.5h1l-.5 2.5zM98.2 149.3l1.1 1.2M98.4 146l.7 .7-2 1.5zM101 156.8l2-1.6 .5 .9zM103 145h-3l-2.9 3.2M109.8 153.9h-3l-5.8 2.9M173.1 148.2h2.8l13.8 9.7M188 156.1l1.7 1.8-2.3-1z"/>
<path d="M197 152.7l.7 .7-2.1 1.4zM203 150.4h-2.9l-4.5 4.4M80.2 165l1.9-1.7-1.1 2.3zM85.7 162.2h-2.9l-5.1 7.1M179.5 167.5l2.3-1.1-1.7 1.9zM181.8 166.4l-5.3 4h-4.7M185 160.1l2.5-.1-2.3 1.1zM187.5 160l-12 3h-2.9M337.9 179.2h24.4M341.1 179.2l.5 2.5h-1zM341.1 179.2v5.1M367.5 179.2h10.6"/>
<path d="M374.9 179.2l.6 2.5h-1.1zM374.9 179.2v3.5M241 197.9h1l-.5 2.5zM241.5 194.2v6.2M340.6 199.9h1l-.5 2.5zM341.1 196.8v5.6M348 180.2h13.4M350.6 199.9h1.1l-.5 2.5zM351.2 180.2l.5 2.5h-1.1zM351.2 180.2v5.3M351.2 195.6v6.8M368 199.2h25.7"/>
<path d="M368.6 180.2h5.3M374.4 196.7h1.1l-.6 2.5zM374.9 195.2v4M376 180.2h17.7M383.4 196.7h1l-.5 2.5zM383.9 194.2v5M390 196.7h1l-.5 2.5zM390.5 180.2l.5 2.5h-1zM390.5 180.2v6.3M390.5 194.2v5M198 204.6h19.2M200.6 218h1l-.5 2.5z"/>
<path d="M201.1 204.6l.5 2.6h-1zM201.1 204.6v3.9M201.1 216.2v4.3M220.4 204.6h24.2M223.3 200.4h21.3M241.5 204.6l.5 2.6h-1zM241.5 204.6v5.1M249.4 218h1l-.5 2.5zM249.9 215.5v5M337.9 202.4h23.9M368 202.4h19.1M383.9 202.4l.5 2.5h-1z"/>
<path d="M383.9 202.4v5M198 220.5h19.3M220.4 220.6h32.7M220.4 220.5h32.7M249.9 220.6l.5 2.5h-1zM249.9 220.6v5.7M360.8 232.1l2.4-.8-1.9 1.7zM363.2 231.3l-2.5 1.5h-2.9M366.5 226.6l.9 .5-1.7 1.9zM373.3 220.9h-2.9l-4.7 8.1"/>
</g>
<g fill="#000">
<path d="M186.6 43.7l.7-.7 1.3 2.2z" fill-rule="evenodd"/>
<path d="M194.7 45.1l.6 .8-2.3 1z" fill-rule="evenodd"/>
<path d="M196 51.7l2.3 1.1-.6 .8z" fill-rule="evenodd"/>
<path d="M143.1 85l.5 2.5h-1z" fill-rule="evenodd"/>
<path d="M162.2 91.9h1l-.5 2.5z" fill-rule="evenodd"/>
<path d="M174.8 97.1h1l-.5 2.5z" fill-rule="evenodd"/>
<path d="M175.3 85l.5 2.5h-1z" fill-rule="evenodd"/>
<path d="M208.3 98.5h1l-.5 2.5z" fill-rule="evenodd"/>
<path d="M208.8 85l.5 2.5h-1z" fill-rule="evenodd"/>
<path d="M224.8 91.9h1l-.5 2.5z" fill-rule="evenodd"/>
<path d="M225.3 85l.5 2.5h-1z" fill-rule="evenodd"/>
<path d="M233.4 97.1h1l-.5 2.5z" fill-rule="evenodd"/>
<path d="M243.3 94.4l.5 2.5h-1z" fill-rule="evenodd"/>
<path d="M114.7 107h1l-.5 2.5z" fill-rule="evenodd"/>
<path d="M115.2 112.7l.5 2.5h-1z" fill-rule="evenodd"/>
<path d="M162.7 99.6l.5 2.5h-1z" fill-rule="evenodd"/>
<path d="M169.3 102.8l.5 2.5h-1z" fill-rule="evenodd"/>
<path d="M233.9 102.8l.5 2.5h-1z" fill-rule="evenodd"/>
<path d="M142.6 125.5h1l-.5 2.5z" fill-rule="evenodd"/>
<path d="M168.8 121.5h1l-.5 2.5z" fill-rule="evenodd"/>
<path d="M213 121.5h1l-.5 2.5z" fill-rule="evenodd"/>
<path d="M213.5 127.6l.5 2.5h-1z" fill-rule="evenodd"/>
<path d="M242.8 121.5h1l-.5 2.5z" fill-rule="evenodd"/>
<path d="M98.4 146l.7 .7-2 1.5z" fill-rule="evenodd"/>
<path d="M101 156.8l2-1.6 .5 .9z" fill-rule="evenodd"/>
<path d="M188 156.1l1.7 1.8-2.3-1z" fill-rule="evenodd"/>
<path d="M197 152.7l.7 .7-2.1 1.4z" fill-rule="evenodd"/>
<path d="M80.2 165l1.9-1.7-1.1 2.3z" fill-rule="evenodd"/>
<path d="M179.5 167.5l2.3-1.1-1.7 1.9z" fill-rule="evenodd"/>
<path d="M185 160.1l2.5-.1-2.3 1.1z" fill-rule="evenodd"/>
<path d="M241 197.9h1l-.5 2.5z" fill-rule="evenodd"/>
<path d="M340.6 199.9h1l-.5 2.5z" fill-rule="evenodd"/>
<path d="M341.1 179.2l.5 2.5h-1z" fill-rule="evenodd"/>
<path d="M350.6 199.9h1.1l-.5 2.5z" fill-rule="evenodd"/>
<path d="M351.2 180.2l.5 2.5h-1.1z" fill-rule="evenodd"/>
<path d="M374.4 196.7h1.1l-.6 2.5z" fill-rule="evenodd"/>
<path d="M374.9 179.2l.6 2.5h-1.1z" fill-rule="evenodd"/>
<path d="M383.4 196.7h1l-.5 2.5z" fill-rule="evenodd"/>
<path d="M390 196.7h1l-.5 2.5z" fill-rule="evenodd"/>
<path d="M390.5 180.2l.5 2.5h-1z" fill-rule="evenodd"/>
<path d="M200.6 218h1l-.5 2.5z" fill-rule="evenodd"/>
<path d="M201.1 204.6l.5 2.6h-1z" fill-rule="evenodd"/>
<path d="M241.5 204.6l.5 2.6h-1z" fill-rule="evenodd"/>
<path d="M249.4 218h1l-.5 2.5z" fill-rule="evenodd"/>
<path d="M383.9 202.4l.5 2.5h-1z" fill-rule="evenodd"/>
<path d="M249.9 220.6l.5 2.5h-1z" fill-rule="evenodd"/>
<path d="M360.8 232.1l2.4-.8-1.9 1.7z" fill-rule="evenodd"/>
<path d="M366.5 226.6l.9 .5-1.7 1.9z" fill-rule="evenodd"/>
</g>
<!-- layer: Center Mark (ANSI) -->
<path d="M78.5 158.9v3.1M69.4 168.1h3M75.4 168.1h6.3M78.5 164.9v6.4M78.5 174.3v3M84.7 168.1h3" fill="none" stroke="#000" stroke-width=".3"/>
<text font-size="6.3" x="285.8" y="278.5">A3</text>
<text font-size="4.5" x="406.1" y="261">©</text>
<g font-size="4.4">
<text x="33.8" y="9.6">6</text>
<text x="103.8" y="9.6">5</text>
<text x="173.8" y="9.6">4</text>
<text x="243.8" y="9.6">3</text>
<text x="313.8" y="9.6">2</text>
<text x="383.8" y="9.6">1</text>
<text x="277.3" y="24.7">o2</text>
<text x="94.8" y="34.8">o1</text>
<text x="6.5" y="38.8">D</text>
<text x="410.5" y="38.8">D</text>
<text x="332.7" y="73.4">Rivet oly2 to cp1</text>
<text x="164.3" y="88" transform="rotate(-90 164.3 88)">2.6</text>
<text x="176.9" y="95.3" transform="rotate(-90 176.9 95.3)">7.3</text>
<text x="210.4" y="96" transform="rotate(-90 210.4 96)">8</text>
<text x="210.4" y="93.6" transform="rotate(-90 210.4 93.6)">.0</text>
<text x="235.5" y="93.2" transform="rotate(-90 235.5 93.2)">1.6</text>
<text x="349.4" y="92">cp1</text>
<text x="116.8" y="103.1" transform="rotate(-90 116.8 103.1)">1.6</text>
<text x="226.9" y="104.4" transform="rotate(-90 226.9 104.4)">4.7</text>
<text x="6.7" y="113">C</text>
<text x="144.7" y="110.7" transform="rotate(-90 144.7 110.7)">21.5</text>
<text x="244.9" y="113.4" transform="rotate(-90 244.9 113.4)">14.8</text>
<text x="410.7" y="113">C</text>
<text x="170.9" y="117.6" transform="rotate(-90 170.9 117.6)">10.6</text>
<text x="215.1" y="117.5" transform="rotate(-90 215.1 117.5)">1.8</text>
<text x="326.3" y="118.3">oly1 sub assembly</text>
<text x="103.8" y="146.5">R13.60</text>
<text x="365.3" y="149">oly1</text>
<text x="110.6" y="155.5">R12.59</text>
<text x="6.7" y="187.3">B</text>
<text x="410.7" y="187.3">B</text>
<text x="148.9" y="193.9">C</text>
<text x="243.1" y="193.4" transform="rotate(-90 243.1 193.4)">2.11</text>
<text x="342.7" y="196" transform="rotate(-90 342.7 196)">11.60</text>
<text x="352.8" y="194.8" transform="rotate(-90 352.8 194.8)">11.1</text>
<text x="376.5" y="194.4" transform="rotate(-90 376.5 194.4)">10.00</text>
<text x="392.1" y="193.4" transform="rotate(-90 392.1 193.4)">9.5</text>
<text x="18.3" y="214">Tight press fit o2 to o2</text>
<text x="202.7" y="215.4" transform="rotate(-90 202.7 215.4)">7.9</text>
<text x="385.5" y="214.3" transform="rotate(-90 385.5 214.3)">1.6</text>
<text x="89.5" y="223.1">o1</text>
<text x="251.5" y="233.2" transform="rotate(-90 251.5 233.2)">.10</text>
<text x="149.1" y="254.6">C</text>
<text x="205.9" y="257.4">SECTION C-C</text>
<text x="6.7" y="261.5">A</text>
<text x="208.2" y="262.7">SCALE 2: 1</text>
<text x="283.8" y="262.4">PROJECT</text>
<text x="410.7" y="261.5">A</text>
<text x="304.5" y="264.3">Antikithera Mechanism</text>
<text x="62.2" y="275.2">o1 sub assembly</text>
<text x="284.9" y="272">SIZE</text>
<text x="299.1" y="272">DWG NO</text>
<text x="329.6" y="275.9">(o1 to o2, oly1 to oly2)</text>
<text x="399.8" y="271.9">REV</text>
<text x="301.6" y="276.5">Olympiad</text>
<text x="400.6" y="277.8">8.0</text>
<text x="283.8" y="284.7">SCALE</text>
<text x="303.7" y="286.3">2:1</text>
<text x="319.2" y="285.4">08/07/2022</text>
<text x="360" y="286.2">SHEET 4 OF 4</text>
<text x="33.8" y="290.6">6</text>
<text x="103.8" y="290.6">5</text>
<text x="173.8" y="290.6">4</text>
<text x="243.8" y="290.6">3</text>
<text x="313.8" y="290.6">2</text>
<text x="383.8" y="290.6">1</text>
</g>
<g font-size="4.1">
<text x="165.9" y="36.8">⌀3.9</text>
<text x="208" y="40.5">⌀2.0</text>
<text x="208.7" y="60.1">⌀6.0</text>
<text x="162.6" y="149.7">⌀2.0</text>
<text x="203.8" y="151.9">⌀6.0</text>
<text x="86.5" y="163.8">⌀6.0</text>
<text x="162.2" y="164.5">⌀3.9</text>
<text x="162.7" y="171.9">⌀12</text>
<text x="374.1" y="222.4">⌀1.5</text>
<text x="347.3" y="234.3">⌀2.0</text>
</g>
<text font-size="3.6" x="367.6" y="261">Designed and drawn by:</text>
<text font-size="3.4" x="368.1" y="265.7">Dr N Andronis PhD CPEng</text>
</svg>
